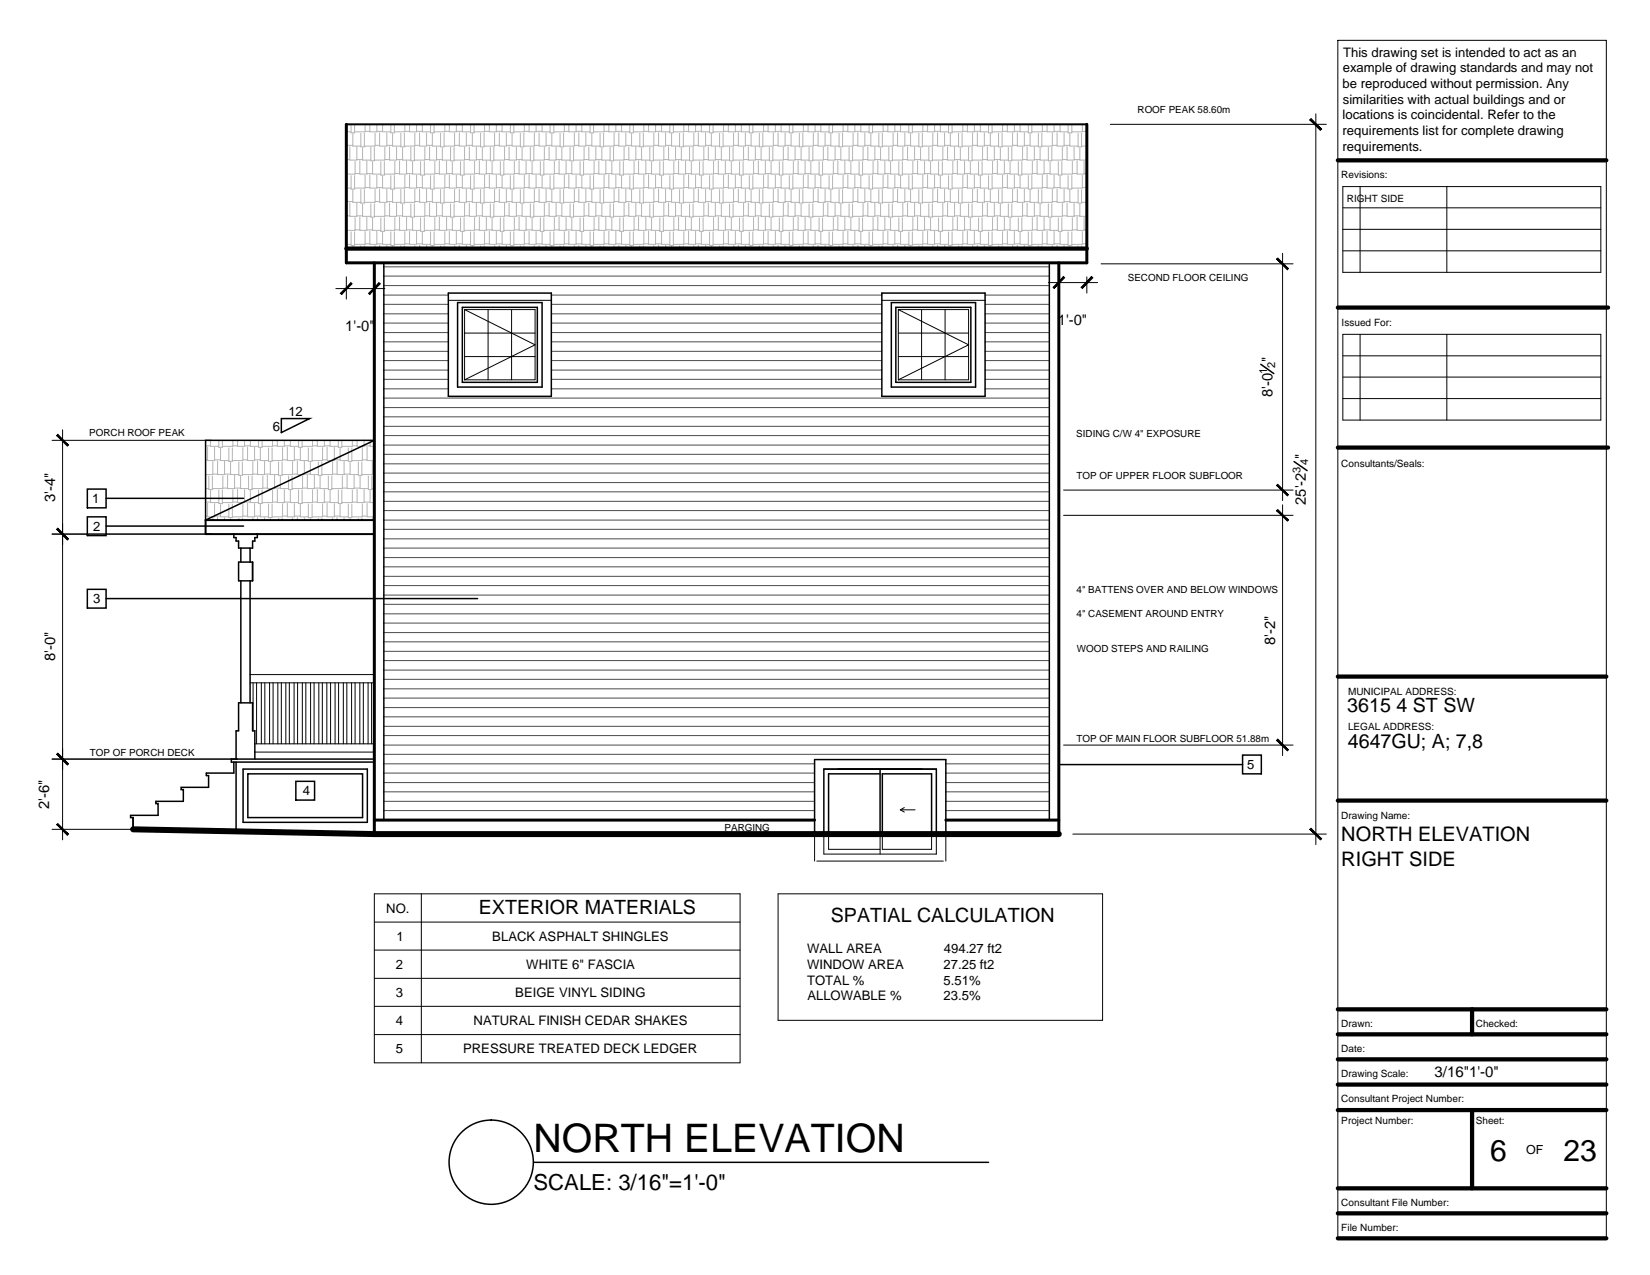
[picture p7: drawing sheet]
<svg xmlns="http://www.w3.org/2000/svg" width="279mm" height="216mm" viewBox="0 0 279 216" stroke-linecap="round" stroke-linejoin="round" font-family="sans-serif">
<!-- layer: Stairs -->
<path d="M39.6 90.4v.6h.4v.6h.4v1.2h2.4v-1.2h.4v-.6h.4v-.6M40.4 95.2h2.4v3.2h-2.4zM40.8 92.8v2.4M40.8 98.4v20.6M42.3 92.8v2.4M42.3 98.4v20.6M39.6 129v1.9h-4.7v.4h.4v2h-4.6v.4h.3v2h-4.6v.4h.4v2h-4.7v.3h.4v2v-2M40 128.5v-4.7h.4v-4.8h2.4v4.8h.4v4.7M40 129v11.8M41.2 130.2h21v9h-21zM42 131h19.4v7.4h-19.4zM63.4 128.5h-24.2v.5h24.2" fill="none" stroke="#000" stroke-width=".25"/>
<!-- layer: A1-HATCH -->
<g fill="none" stroke="#b3b3b3" stroke-width=".17">
<path d="M58.6 22.3h.9M58.6 31.8h.9M58.6 27h.6M58.6 36.5h.6M58.7 22.5l-.1 2.2M58.7 32l-.1 2.3M58.7 24.6h1M58.7 34.1h1M59.2 24.8v2.3h1.2v-2.2M59.2 34.3v2.3h1.2v-2.2M59.5 21.1v1.4h.5v-1.4M59.5 29.7v2.3h.5v-2.3"/>
<path d="M59.5 39.3v2.2h.5v-2.2M59.7 22.6v2.1h1.4M59.7 32.1v2.2h1.4M60.1 27.3v2.2h-1.5M60.1 36.8v2.2h-1.5M60.1 29.4h.8M60.1 38.9h.8M60.4 27h1M60.4 36.5h1M60.9 27.2v2.3h1.2v-2.3M60.9 36.7v2.3h1.2v-2.2M61.1 22.6v2.3h.6v-2.3"/>
<path d="M61.1 32.1v2.3h.6v-2.3M61.4 25v2.1h1.4M61.4 34.6v2h1.4M61.8 21.1v1.2h-1.8M61.8 29.7v2.1h-1.8M61.8 39.2v2.2h-1.8M61.8 22.2h.8M61.8 31.8h.8M62.1 29.4h1M62.1 38.9h1M62.6 21.1v1.2h1.2v-1.2M62.6 29.6v2.2h1.2v-2.2"/>
<path d="M62.6 39.1v2.3h1.2v-2.2M62.8 24.9v2.3h.6v-2.3M62.8 34.5v2.3h.6v-2.3M63.1 27.4v2.1h1.4M63.1 36.9v2.1h1.4M63.5 22.5v2.2h-1.8M63.5 32.1v2.2h-1.8M63.5 24.6h.8M63.5 34.1h.8M63.8 22.2h1M63.8 31.8h1M64.3 22.5v2.2h1.2v-2.2"/>
<path d="M64.3 32v2.3h1.2v-2.3M64.5 27.4v2.2h.6v-2.2M64.5 36.9v2.3h.6v-2.3M64.8 21.1v1.2h1.4M64.8 29.8v2h1.4M64.8 39.3v2.1h1.4M65.2 24.9v2.2h-1.8M65.2 34.4v2.2h-1.8M65.2 27h.8M65.2 36.5h.8M65.5 24.6h1M65.5 34.1h1"/>
<path d="M66 24.8v2.3h1.2v-2.2M66 34.3v2.3h1.2v-2.2M66.2 21.1v1.4h.6v-1.4M66.2 29.7v2.3h.6v-2.3M66.2 39.3v2.2h.6v-2.2M66.5 22.6v2.1h1.4M66.5 32.1v2.2h1.4M66.9 27.3v2.2h-1.8M66.9 36.8v2.2h-1.8M66.9 29.4h.8M66.9 38.9h.8M67.2 27h1"/>
<path d="M67.2 36.5h1M67.7 27.2v2.3h1.1v-2.3M67.7 36.7v2.3h1.1v-2.2M67.9 22.6v2.3h.6v-2.3M67.9 32.1v2.3h.6v-2.3M68.2 25v2.1h1.4M68.2 34.6v2h1.4M68.6 21.1v1.2h-1.8M68.6 29.7v2.1h-1.8M68.6 39.2v2.2h-1.8M68.6 22.2h.8M68.6 31.8h.8"/>
<path d="M68.8 29.4h1.1M68.8 38.9h1.1M69.4 21.1v1.2h1.1v-1.2M69.4 29.6v2.2h1.1v-2.2M69.4 39.1v2.3h1.1v-2.2M69.6 24.9v2.3h.6v-2.3M69.6 34.5v2.3h.6v-2.3M69.9 27.4v2.1h1.3M69.9 36.9v2.1h1.3M70.2 22.5v2.2h-1.7M70.2 32.1v2.2h-1.7M70.2 24.6h.8"/>
<path d="M70.2 34.1h.8M70.5 22.2h1M70.5 31.8h1M71 22.5v2.2h1.2v-2.2M71 32v2.3h1.2v-2.3M71.2 27.4v2.2h.7v-2.2M71.2 36.9v2.3h.7v-2.3M71.5 21.1v1.2h1.4M71.5 29.8v2h1.4M71.5 39.3v2.1h1.4M71.9 24.9v2.2h-1.7M71.9 34.4v2.2h-1.7"/>
<path d="M71.9 27h.8M71.9 36.5h.8M72.2 24.6h1M72.2 34.1h1M72.7 24.8v2.3h1.2v-2.2M72.7 34.3v2.3h1.2v-2.2M72.9 21.1v1.4h.6v-1.4M72.9 29.7v2.3h.6v-2.3M72.9 39.3v2.2h.6v-2.2M73.2 22.6v2.1h1.4M73.2 32.1v2.2h1.4M73.6 27.3v2.2h-1.7"/>
<path d="M73.6 36.8v2.2h-1.7M73.6 29.4h.8M73.6 38.9h.8M73.9 27h1M73.9 36.5h1M74.4 27.2v2.3h1.2v-2.3M74.4 36.7v2.3h1.2v-2.2M74.6 22.6v2.3h.6v-2.3M74.6 32.1v2.3h.6v-2.3M74.9 25v2.1h1.4M74.9 34.6v2h1.4M75.3 21.1v1.2h-1.8"/>
<path d="M75.3 29.7v2.1h-1.8M75.3 39.2v2.2h-1.8M75.3 22.2h.8M75.3 31.8h.8M75.6 29.4h1M75.6 38.9h1M76.1 21.1v1.2h1.2v-1.2M76.1 29.6v2.2h1.2v-2.2M76.1 39.1v2.3h1.2v-2.2M76.3 24.9v2.3h.6v-2.3M76.3 34.5v2.3h.6v-2.3M76.6 27.4v2.1h1.4"/>
<path d="M76.6 36.9v2.1h1.4M77 22.5v2.2h-1.8M77 32.1v2.2h-1.8M77 24.6h.8M77 34.1h.8M77.3 22.2h1M77.3 31.8h1M77.8 22.5v2.2h1.2v-2.2M77.8 32v2.3h1.2v-2.3M78 27.4v2.2h.6v-2.2M78 36.9v2.3h.6v-2.3M78.3 21.1v1.2h1.4"/>
<path d="M78.3 29.8v2h1.4M78.3 39.3v2.1h1.4M78.7 24.9v2.2h-1.8M78.7 34.4v2.2h-1.8M78.7 27h.8M78.7 36.5h.8M79 24.6h1M79 34.1h1M79.5 24.8v2.3h1.2v-2.2M79.5 34.3v2.3h1.2v-2.2M79.7 21.1v1.4h.6v-1.4M79.7 29.7v2.3h.6v-2.3"/>
<path d="M79.7 39.3v2.2h.6v-2.2M80 22.6v2.1h1.4M80 32.1v2.2h1.4M80.4 27.3v2.2h-1.8M80.4 36.8v2.2h-1.8M80.4 29.4h.8M80.4 38.9h.8M80.7 27h1M80.7 36.5h1M81.2 27.2v2.3h1.2v-2.3M81.2 36.7v2.3h1.2v-2.2M81.4 22.6v2.3h.6v-2.3"/>
<path d="M81.4 32.1v2.3h.6v-2.3M81.7 25v2.1h1.3M81.7 34.6v2h1.3M82.1 21.1v1.2h-1.8M82.1 29.7v2.1h-1.8M82.1 39.2v2.2h-1.8M82.1 22.2h.8M82.1 31.8h.8M82.4 29.4h.9M82.4 38.9h.9M82.9 21.1v1.2h1.1v-1.2M82.9 29.6v2.2h1.1v-2.2"/>
<path d="M82.9 39.1v2.3h1.1v-2.2M83 24.9v2.3h.6v-2.3M83 34.5v2.3h.6v-2.3M83.3 27.4v2.1h1.4M83.3 36.9v2.1h1.4M83.7 22.5v2.2h-1.7M83.7 32.1v2.2h-1.7M83.7 24.6h.9M83.7 34.1h.9M84 22.2h1M84 31.8h1M84.6 22.5v2.2h1.1v-2.2"/>
<path d="M84.6 32v2.3h1.1v-2.3M84.7 27.4v2.2h.6v-2.2M84.7 36.9v2.3h.6v-2.3M85 21.1v1.2h1.4M85 29.8v2h1.4M85 39.3v2.1h1.4M85.4 24.9v2.2h-1.8M85.4 34.4v2.2h-1.8M85.4 27h.8M85.4 36.5h.8M85.7 24.6h1M85.7 34.1h1"/>
<path d="M86.2 24.8v2.3h1.2v-2.2M86.2 34.3v2.3h1.2v-2.2M86.4 21.1v1.4h.6v-1.4M86.4 29.7v2.3h.6v-2.3M86.4 39.3v2.2h.6v-2.2M86.7 22.6v2.1h1.4M86.7 32.1v2.2h1.4M87.1 27.3v2.2h-1.8M87.1 36.8v2.2h-1.8M87.1 29.4h.8M87.1 38.9h.8M87.4 27h1"/>
<path d="M87.4 36.5h1M87.9 27.2v2.3h1.2v-2.3M87.9 36.7v2.3h1.2v-2.2M88.1 22.6v2.3h.6v-2.3M88.1 32.1v2.3h.6v-2.3M88.4 25v2.1h1.4M88.4 34.6v2h1.4M88.8 21.1v1.2h-1.8M88.8 29.7v2.1h-1.8M88.8 39.2v2.2h-1.8M88.8 22.2h.8M88.8 31.8h.8"/>
<path d="M89.1 29.4h1M89.1 38.9h1M89.6 21.1v1.2h1.2v-1.2M89.6 29.6v2.2h1.2v-2.2M89.6 39.1v2.3h1.2v-2.2M89.8 24.9v2.3h.6v-2.3M89.8 34.5v2.3h.6v-2.3M90.1 27.4v2.1h1.4M90.1 36.9v2.1h1.4M90.5 22.5v2.2h-1.8M90.5 32.1v2.2h-1.8M90.5 24.6h.8"/>
<path d="M90.5 34.1h.8M90.8 22.2h1M90.8 31.8h1M91.3 22.5v2.2h1.2v-2.2M91.3 32v2.3h1.2v-2.3M91.5 27.4v2.2h.6v-2.2M91.5 36.9v2.3h.6v-2.3M91.8 21.1v1.2h1.3M91.8 29.8v2h1.3M91.8 39.3v2.1h1.3M92.2 24.9v2.2h-1.8M92.2 34.4v2.2h-1.8"/>
<path d="M92.2 27h.8M92.2 36.5h.8M92.5 24.6h.9M92.5 34.1h.9M93 24.8v2.3h1.2v-2.2M93 34.3v2.3h1.2v-2.2M93.1 21.1v1.4h.7v-1.4M93.1 29.7v2.3h.7v-2.3M93.1 39.3v2.2h.7v-2.2M93.4 22.6v2.1h1.4M93.4 32.1v2.2h1.4M93.9 27.3v2.2h-1.8"/>
<path d="M93.9 36.8v2.2h-1.8M93.9 29.4h.8M93.9 38.9h.8M94.2 27h.9M94.2 36.5h.9M94.7 27.2v2.3h1.2v-2.3M94.7 36.7v2.3h1.2v-2.2M94.8 22.6v2.3h.6v-2.3M94.8 32.1v2.3h.6v-2.3M95.1 25v2.1h1.4M95.1 34.6v2h1.4M95.6 21.1v1.2h-1.8"/>
<path d="M95.6 29.7v2.1h-1.8M95.6 39.2v2.2h-1.8M95.6 22.2h.7M95.6 31.8h.7M95.9 29.4h.9M95.9 38.9h.9M96.3 21.1v1.2h1.3v-1.2M96.3 29.6v2.2h1.3v-2.2M96.3 39.1v2.3h1.3v-2.2M96.5 24.9v2.3h.6v-2.3M96.5 34.5v2.3h.6v-2.3M96.8 27.4v2.1h1.4"/>
<path d="M96.8 36.9v2.1h1.4M97.3 22.5v2.2h-1.9M97.3 32.1v2.2h-1.9M97.3 24.6h.7M97.3 34.1h.7M97.6 22.2h.9M97.6 31.8h.9M98 22.5v2.2h1.2v-2.2M98 32v2.3h1.2v-2.3M98.2 27.4v2.2h.6v-2.2M98.2 36.9v2.3h.6v-2.3M98.5 21.1v1.2h1.4"/>
<path d="M98.5 29.8v2h1.4M98.5 39.3v2.1h1.4M98.9 24.9v2.2h-1.8M98.9 34.4v2.2h-1.8M98.9 27h.8M98.9 36.5h.8M99.2 24.6h1M99.2 34.1h1M99.7 24.8v2.3h1.2v-2.2M99.7 34.3v2.3h1.2v-2.2M99.9 21.1v1.4h.6v-1.4M99.9 29.7v2.3h.6v-2.3"/>
<path d="M99.9 39.3v2.2h.6v-2.2M100.2 22.6v2.1h1.4M100.2 32.1v2.2h1.4M100.6 27.3v2.2h-1.8M100.6 36.8v2.2h-1.8M100.6 29.4h.8M100.6 38.9h.8M100.9 27h1M100.9 36.5h1M101.4 27.2v2.3h1.2v-2.3M101.4 36.7v2.3h1.2v-2.2M101.6 22.6v2.3h.6v-2.3"/>
<path d="M101.6 32.1v2.3h.6v-2.3M101.9 25v2.1h1.4M101.9 34.6v2h1.4M102.3 21.1v1.2h-1.8M102.3 29.7v2.1h-1.8M102.3 39.2v2.2h-1.8M102.3 22.2h.8M102.3 31.8h.8M102.6 29.4h1M102.6 38.9h1M103.1 21.1v1.2h1.2v-1.2M103.1 29.6v2.2h1.2v-2.2"/>
<path d="M103.1 39.1v2.3h1.2v-2.2M103.3 24.9v2.3h.6v-2.3M103.3 34.5v2.3h.6v-2.3M103.6 27.4v2.1h1.4M103.6 36.9v2.1h1.4M104 22.5v2.2h-1.8M104 32.1v2.2h-1.8M104 24.6h.8M104 34.1h.8M104.3 22.2h1M104.3 31.8h1M104.8 22.5v2.2h1.2v-2.2"/>
<path d="M104.8 32v2.3h1.2v-2.3M105 27.4v2.2h.6v-2.2M105 36.9v2.3h.6v-2.3M105.3 21.1v1.2h1.4M105.3 29.8v2h1.4M105.3 39.3v2.1h1.4M105.7 24.9v2.2h-1.8M105.7 34.4v2.2h-1.8M105.7 27h.8M105.7 36.5h.8M106 24.6h.9M106 34.1h.9"/>
<path d="M106.5 24.8v2.3h1.2v-2.2M106.5 34.3v2.3h1.2v-2.2M106.7 21.1v1.4h.5v-1.4M106.7 29.7v2.3h.5v-2.3M106.7 39.3v2.2h.5v-2.2M106.9 22.6v2.1h1.4M106.9 32.1v2.2h1.4M107.4 27.3v2.2h-1.8M107.4 36.8v2.2h-1.8M107.4 29.4h.7M107.4 38.9h.7M107.7 27h.9"/>
<path d="M107.7 36.5h.9M108.1 27.2v2.3h1.3v-2.3M108.1 36.7v2.3h1.3v-2.2M108.3 22.6v2.3h.6v-2.3M108.3 32.1v2.3h.6v-2.3M108.6 25v2.1h1.4M108.6 34.6v2h1.4M109 21.1v1.2h-1.8M109 29.7v2.1h-1.8M109 39.2v2.2h-1.8M109 22.2h.8M109 31.8h.8"/>
<path d="M109.4 29.4h.9M109.4 38.9h.9M109.8 21.1v1.2h1.2v-1.2M109.8 29.6v2.2h1.2v-2.2M109.8 39.1v2.3h1.2v-2.2M110 24.9v2.3h.6v-2.3M110 34.5v2.3h.6v-2.3M110.3 27.4v2.1h1.4M110.3 36.9v2.1h1.4M110.7 22.5v2.2h-1.8M110.7 32.1v2.2h-1.8M110.7 24.6h.8"/>
<path d="M110.7 34.1h.8M111 22.2h1M111 31.8h1M111.5 22.5v2.2h1.2v-2.2M111.5 32v2.3h1.2v-2.3M111.7 27.4v2.2h.6v-2.2M111.7 36.9v2.3h.6v-2.3M112 21.1v1.2h1.4M112 29.8v2h1.4M112 39.3v2.1h1.4M112.4 24.9v2.2h-1.8M112.4 34.4v2.2h-1.8"/>
<path d="M112.4 27h.8M112.4 36.5h.8M112.7 24.6h1M112.7 34.1h1M113.2 24.8v2.3h1.2v-2.2M113.2 34.3v2.3h1.2v-2.2M113.4 21.1v1.4h.6v-1.4M113.4 29.7v2.3h.6v-2.3M113.4 39.3v2.2h.6v-2.2M113.7 22.6v2.1h1.4M113.7 32.1v2.2h1.4M114.1 27.3v2.2h-1.8"/>
<path d="M114.1 36.8v2.2h-1.8M114.1 29.4h.8M114.1 38.9h.8M114.4 27h1M114.4 36.5h1M114.9 27.2v2.3h1.2v-2.3M114.9 36.7v2.3h1.2v-2.2M115.1 22.6v2.3h.6v-2.3M115.1 32.1v2.3h.6v-2.3M115.4 25v2.1h1.4M115.4 34.6v2h1.4M115.8 21.1v1.2h-1.8"/>
<path d="M115.8 29.7v2.1h-1.8M115.8 39.2v2.2h-1.8M115.8 22.2h.8M115.8 31.8h.8M116.1 29.4h1M116.1 38.9h1M116.6 21.1v1.2h1.2v-1.2M116.6 29.6v2.2h1.2v-2.2M116.6 39.1v2.3h1.2v-2.2M116.8 24.9v2.3h.6v-2.3M116.8 34.5v2.3h.6v-2.3M117.1 27.4v2.1h1.4"/>
<path d="M117.1 36.9v2.1h1.4M117.5 22.5v2.2h-1.8M117.5 32.1v2.2h-1.8M117.5 24.6h.8M117.5 34.1h.8M117.8 22.2h1M117.8 31.8h1M118.3 22.5v2.2h1.2v-2.2M118.3 32v2.3h1.2v-2.3M118.5 27.4v2.2h.6v-2.2M118.5 36.9v2.3h.6v-2.3M118.8 21.1v1.2h1.4"/>
<path d="M118.8 29.8v2h1.4M118.8 39.3v2.1h1.4M119.2 24.9v2.2h-1.8M119.2 34.4v2.2h-1.8M119.2 27h.7M119.2 36.5h.7M119.5 24.6h1M119.5 34.1h1M119.9 24.8v2.3h1.2v-2.2M119.9 34.3v2.3h1.2v-2.2M120.2 21.1v1.4h.5v-1.4M120.2 29.7v2.3h.5v-2.3"/>
<path d="M120.2 39.3v2.2h.5v-2.2M120.5 22.6v2.1h1.3M120.5 32.1v2.2h1.3M120.8 27.3v2.2h-1.7M120.8 36.8v2.2h-1.7M120.8 29.4h.8M120.8 38.9h.8M121.1 27h1M121.1 36.5h1M121.6 27.2v2.3h1.2v-2.3M121.6 36.7v2.3h1.2v-2.2M121.8 22.6v2.3h.6v-2.3"/>
<path d="M121.8 32.1v2.3h.6v-2.3M122.1 25v2.1h1.4M122.1 34.6v2h1.4M122.5 21.1v1.2h-1.8M122.5 29.7v2.1h-1.8M122.5 39.2v2.2h-1.8M122.5 22.2h.8M122.5 31.8h.8M122.8 29.4h1M122.8 38.9h1M123.3 21.1v1.2h1.2v-1.2M123.3 29.6v2.2h1.2v-2.2"/>
<path d="M123.3 39.1v2.3h1.2v-2.2M123.5 24.9v2.3h.6v-2.3M123.5 34.5v2.3h.6v-2.3M123.8 27.4v2.1h1.4M123.8 36.9v2.1h1.4M124.2 22.5v2.2h-1.8M124.2 32.1v2.2h-1.8M124.2 24.6h.8M124.2 34.1h.8M124.5 22.2h1M124.5 31.8h1M125 22.5v2.2h1.2v-2.2"/>
<path d="M125 32v2.3h1.2v-2.3M125.2 27.4v2.2h.6v-2.2M125.2 36.9v2.3h.6v-2.3M125.5 21.1v1.2h1.4M125.5 29.8v2h1.4M125.5 39.3v2.1h1.4M125.9 24.9v2.2h-1.8M125.9 34.4v2.2h-1.8M125.9 27h.8M125.9 36.5h.8M126.2 24.6h1M126.2 34.1h1"/>
<path d="M126.7 24.8v2.3h1.2v-2.2M126.7 34.3v2.3h1.2v-2.2M126.9 21.1v1.4h.6v-1.4M126.9 29.7v2.3h.6v-2.3M126.9 39.3v2.2h.6v-2.2M127.2 22.6v2.1h1.4M127.2 32.1v2.2h1.4M127.6 27.3v2.2h-1.8M127.6 36.8v2.2h-1.8M127.6 29.4h.8M127.6 38.9h.8M127.9 27h1"/>
<path d="M127.9 36.5h1M128.4 27.2v2.3h1.2v-2.3M128.4 36.7v2.3h1.2v-2.2M128.6 22.6v2.3h.6v-2.3M128.6 32.1v2.3h.6v-2.3M128.9 25v2.1h1.4M128.9 34.6v2h1.4M129.3 21.1v1.2h-1.8M129.3 29.7v2.1h-1.8M129.3 39.2v2.2h-1.8M129.3 22.2h.8M129.3 31.8h.8"/>
<path d="M129.6 29.4h1M129.6 38.9h1M130.1 21.1v1.2h1.2v-1.2M130.1 29.6v2.2h1.2v-2.2M130.1 39.1v2.3h1.2v-2.2M130.3 24.9v2.3h.6v-2.3M130.3 34.5v2.3h.6v-2.3M130.6 27.4v2.1h1.4M130.6 36.9v2.1h1.4M131 22.5v2.2h-1.8M131 32.1v2.2h-1.8M131 24.6h.8"/>
<path d="M131 34.1h.8M131.3 22.2h1M131.3 31.8h1M131.8 22.5v2.2h1.1v-2.2M131.8 32v2.3h1.1v-2.3M132 27.4v2.2h.6v-2.2M132 36.9v2.3h.6v-2.3M132.3 21.1v1.2h1.4M132.3 29.8v2h1.4M132.3 39.3v2.1h1.4M132.6 24.9v2.2h-1.7M132.6 34.4v2.2h-1.7"/>
<path d="M132.6 27h.8M132.6 36.5h.8M132.9 24.6h1.1M132.9 34.1h1.1M133.4 24.8v2.3h1.2v-2.2M133.4 34.3v2.3h1.2v-2.2M133.7 21.1v1.4h.6v-1.4M133.7 29.7v2.3h.6v-2.3M133.7 39.3v2.2h.6v-2.2M134 22.6v2.1h1.4M134 32.1v2.2h1.4M134.3 27.3v2.2h-1.7"/>
<path d="M134.3 36.8v2.2h-1.7M134.3 29.4h.8M134.3 38.9h.8M134.6 27h1.1M134.6 36.5h1.1M135.1 27.2v2.3h1.2v-2.3M135.1 36.7v2.3h1.2v-2.2M135.4 22.6v2.3h.5v-2.3M135.4 32.1v2.3h.5v-2.3M135.7 25v2.1h1.3M135.7 34.6v2h1.3M136 21.1v1.2h-1.7"/>
<path d="M136 29.7v2.1h-1.7M136 39.2v2.2h-1.7M136 22.2h.8M136 31.8h.8M136.3 29.4h1M136.3 38.9h1M136.8 21.1v1.2h1.2v-1.2M136.8 29.6v2.2h1.2v-2.2M136.8 39.1v2.3h1.2v-2.2M137 24.9v2.3h.6v-2.3M137 34.5v2.3h.6v-2.3M137.3 27.4v2.1h1.4"/>
<path d="M137.3 36.9v2.1h1.4M137.7 22.5v2.2h-1.8M137.7 32.1v2.2h-1.8M137.7 24.6h.8M137.7 34.1h.8M138 22.2h1M138 31.8h1M138.5 22.5v2.2h1.2v-2.2M138.5 32v2.3h1.2v-2.3M138.7 27.4v2.2h.6v-2.2M138.7 36.9v2.3h.6v-2.3M139 21.1v1.2h1.4"/>
<path d="M139 29.8v2h1.4M139 39.3v2.1h1.4M139.4 24.9v2.2h-1.8M139.4 34.4v2.2h-1.8M139.4 27h.8M139.4 36.5h.8M139.7 24.6h1M139.7 34.1h1M140.2 24.8v2.3h1.2v-2.2M140.2 34.3v2.3h1.2v-2.2M140.4 21.1v1.4h.6v-1.4M140.4 29.7v2.3h.6v-2.3"/>
<path d="M140.4 39.3v2.2h.6v-2.2M140.7 22.6v2.1h1.4M140.7 32.1v2.2h1.4M141.1 27.3v2.2h-1.8M141.1 36.8v2.2h-1.8M141.1 29.4h.8M141.1 38.9h.8M141.4 27h1M141.4 36.5h1M141.9 27.2v2.3h1.2v-2.3M141.9 36.7v2.3h1.2v-2.2M142.1 22.6v2.3h.6v-2.3"/>
<path d="M142.1 32.1v2.3h.6v-2.3M142.4 25v2.1h1.4M142.4 34.6v2h1.4M142.8 21.1v1.2h-1.8M142.8 29.7v2.1h-1.8M142.8 39.2v2.2h-1.8M142.8 22.2h.8M142.8 31.8h.8M143.1 29.4h1M143.1 38.9h1M143.6 21.1v1.2h1.2v-1.2M143.6 29.6v2.2h1.2v-2.2"/>
<path d="M143.6 39.1v2.3h1.2v-2.2M143.8 24.9v2.3h.6v-2.3M143.8 34.5v2.3h.6v-2.3M144.1 27.4v2.1h1.4M144.1 36.9v2.1h1.4M144.5 22.5v2.2h-1.8M144.5 32.1v2.2h-1.8M144.5 24.6h.8M144.5 34.1h.8M144.8 22.2h1M144.8 31.8h1M145.3 22.5v2.2h1.1v-2.2"/>
<path d="M145.3 32v2.3h1.1v-2.3M145.5 27.4v2.2h.6v-2.2M145.5 36.9v2.3h.6v-2.3M145.8 21.1v1.2h1.4M145.8 29.8v2h1.4M145.8 39.3v2.1h1.4M146.1 24.9v2.2h-1.7M146.1 34.4v2.2h-1.7M146.1 27h.9M146.1 36.5h.9M146.4 24.6h1.1M146.4 34.1h1.1"/>
<path d="M147 24.8v2.3h1.1v-2.2M147 34.3v2.3h1.1v-2.2M147.2 21.1v1.4h.6v-1.4M147.2 29.7v2.3h.6v-2.3M147.2 39.3v2.2h.6v-2.2M147.5 22.6v2.1h1.3M147.5 32.1v2.2h1.3M147.8 27.3v2.2h-1.7M147.8 36.8v2.2h-1.7M147.8 29.4h.8M147.8 38.9h.8M148.1 27h1"/>
<path d="M148.1 36.5h1M148.6 27.2v2.3h1.2v-2.3M148.6 36.7v2.3h1.2v-2.2M148.8 22.6v2.3h.6v-2.3M148.8 32.1v2.3h.6v-2.3M149.1 25v2.1h1.4M149.1 34.6v2h1.4M149.5 21.1v1.2h-1.7M149.5 29.7v2.1h-1.7M149.5 39.2v2.2h-1.7M149.5 22.2h.8M149.5 31.8h.8"/>
<path d="M149.8 29.4h1M149.8 38.9h1M150.3 21.1v1.2h1.2v-1.2M150.3 29.6v2.2h1.2v-2.2M150.3 39.1v2.3h1.2v-2.2M150.5 24.9v2.3h.6v-2.3M150.5 34.5v2.3h.6v-2.3M150.8 27.4v2.1h1.4M150.8 36.9v2.1h1.4M151.2 22.5v2.2h-1.8M151.2 32.1v2.2h-1.8M151.2 24.6h.8"/>
<path d="M151.2 34.1h.8M151.5 22.2h1M151.5 31.8h1M152 22.5v2.2h1.2v-2.2M152 32v2.3h1.2v-2.3M152.2 27.4v2.2h.6v-2.2M152.2 36.9v2.3h.6v-2.3M152.5 21.1v1.2h1.4M152.5 29.8v2h1.4M152.5 39.3v2.1h1.4M152.9 24.9v2.2h-1.8M152.9 34.4v2.2h-1.8"/>
<path d="M152.9 27h.8M152.9 36.5h.8M153.2 24.6h1M153.2 34.1h1M153.7 24.8v2.3h1.2v-2.2M153.7 34.3v2.3h1.2v-2.2M153.9 21.1v1.4h.6v-1.4M153.9 29.7v2.3h.6v-2.3M153.9 39.3v2.2h.6v-2.2M154.2 22.6v2.1h1.4M154.2 32.1v2.2h1.4M154.6 27.3v2.2h-1.8"/>
<path d="M154.6 36.8v2.2h-1.8M154.6 29.4h.8M154.6 38.9h.8M154.9 27h1M154.9 36.5h1M155.4 27.2v2.3h1.2v-2.3M155.4 36.7v2.3h1.2v-2.2M155.6 22.6v2.3h.6v-2.3M155.6 32.1v2.3h.6v-2.3M155.9 25v2.1h1.4M155.9 34.6v2h1.4M156.3 21.1v1.2h-1.8"/>
<path d="M156.3 29.7v2.1h-1.8M156.3 39.2v2.2h-1.8M156.3 22.2h.8M156.3 31.8h.8M156.6 29.4h1M156.6 38.9h1M157.1 21.1v1.2h1.2v-1.2M157.1 29.6v2.2h1.2v-2.2M157.1 39.1v2.3h1.2v-2.2M157.3 24.9v2.3h.6v-2.3M157.3 34.5v2.3h.6v-2.3M157.6 27.4v2.1h1.3"/>
<path d="M157.6 36.9v2.1h1.3M158 22.5v2.2h-1.8M158 32.1v2.2h-1.8M158 24.6h.8M158 34.1h.8M158.3 22.2h.9M158.3 31.8h.9M158.8 22.5v2.2h1.1v-2.2M158.8 32v2.3h1.1v-2.3M158.9 27.4v2.2h.7v-2.2M158.9 36.9v2.3h.7v-2.3M159.2 21.1v1.2h1.4"/>
<path d="M159.2 29.8v2h1.4M159.2 39.3v2.1h1.4M159.7 24.9v2.2h-1.8M159.7 34.4v2.2h-1.8M159.7 27h.8M159.7 36.5h.8M159.9 24.6h1M159.9 34.1h1M160.5 24.8v2.3h1.1v-2.2M160.5 34.3v2.3h1.1v-2.2M160.6 21.1v1.4h.6v-1.4M160.6 29.7v2.3h.6v-2.3"/>
<path d="M160.6 39.3v2.2h.6v-2.2M160.9 22.6v2.1h1.4M160.9 32.1v2.2h1.4M161.3 27.3v2.2h-1.7M161.3 36.8v2.2h-1.7M161.3 29.4h.8M161.3 38.9h.8M161.6 27h1M161.6 36.5h1M162.1 27.2v2.3h1.2v-2.3M162.1 36.7v2.3h1.2v-2.2M162.3 22.6v2.3h.6v-2.3"/>
<path d="M162.3 32.1v2.3h.6v-2.3M162.6 25v2.1h1.4M162.6 34.6v2h1.4M163 21.1v1.2h-1.8M163 29.7v2.1h-1.8M163 39.2v2.2h-1.8M163 22.2h.8M163 31.8h.8M163.3 29.4h1M163.3 38.9h1M163.8 21.1v1.2h1.2v-1.2M163.8 29.6v2.2h1.2v-2.2"/>
<path d="M163.8 39.1v2.3h1.2v-2.2M164 24.9v2.3h.6v-2.3M164 34.5v2.3h.6v-2.3M164.3 27.4v2.1h1.4M164.3 36.9v2.1h1.4M164.7 22.5v2.2h-1.8M164.7 32.1v2.2h-1.8M164.7 24.6h.8M164.7 34.1h.8M165 22.2h1M165 31.8h1M165.5 22.5v2.2h1.2v-2.2"/>
<path d="M165.5 32v2.3h1.2v-2.3M165.7 27.4v2.2h.6v-2.2M165.7 36.9v2.3h.6v-2.3M166 21.1v1.2h1.4M166 29.8v2h1.4M166 39.3v2.1h1.4M166.4 24.9v2.2h-1.8M166.4 34.4v2.2h-1.8M166.4 27h.8M166.4 36.5h.8M166.7 24.6h1M166.7 34.1h1"/>
<path d="M167.2 24.8v2.3h1.2v-2.2M167.2 34.3v2.3h1.2v-2.2M167.4 21.1v1.4h.6v-1.4M167.4 29.7v2.3h.6v-2.3M167.4 39.3v2.2h.6v-2.2M167.7 22.6v2.1h1.4M167.7 32.1v2.2h1.4M168.1 27.3v2.2h-1.8M168.1 36.8v2.2h-1.8M168.1 29.4h.8M168.1 38.9h.8M168.4 27h1"/>
<path d="M168.4 36.5h1M168.9 27.2v2.3h1.2v-2.3M168.9 36.7v2.3h1.2v-2.2M169.1 22.6v2.3h.6v-2.3M169.1 32.1v2.3h.6v-2.3M169.4 25v2.1h1.3M169.4 34.6v2h1.3M169.8 21.1v1.2h-1.8M169.8 29.7v2.1h-1.8M169.8 39.2v2.2h-1.8M169.8 22.2h.8M169.8 31.8h.8"/>
<path d="M170.1 29.4h.9M170.1 38.9h.9M170.6 21.1v1.2h1.2v-1.2M170.6 29.6v2.2h1.2v-2.2M170.6 39.1v2.3h1.2v-2.2M170.7 24.9v2.3h.6v-2.3M170.7 34.5v2.3h.6v-2.3M171 27.4v2.1h1.4M171 36.9v2.1h1.4M171.5 22.5v2.2h-1.8M171.5 32.1v2.2h-1.8M171.5 24.6h.8"/>
<path d="M171.5 34.1h.8M171.8 22.2h.9M171.8 31.8h.9M172.3 22.5v2.2h1.2v-2.2M172.3 32v2.3h1.2v-2.3M172.4 27.4v2.2h.6v-2.2M172.4 36.9v2.3h.6v-2.3M172.7 21.1v1.2h1.4M172.7 29.8v2h1.4M172.7 39.3v2.1h1.4M173.2 24.9v2.2h-1.9M173.2 34.4v2.2h-1.9"/>
<path d="M173.2 27h.7M173.2 36.5h.7M173.5 24.6h.9M173.5 34.1h.9M173.9 24.8v2.3h1.2v-2.2M173.9 34.3v2.3h1.2v-2.2M174.1 21.1v1.4h.6v-1.4M174.1 29.7v2.3h.6v-2.3M174.1 39.3v2.2h.6v-2.2M174.4 22.6v2.1h1.4M174.4 32.1v2.2h1.4M174.8 27.3v2.2h-1.8"/>
<path d="M174.8 36.8v2.2h-1.8M174.8 29.4h.8M174.8 38.9h.8M175.1 27h1M175.1 36.5h1M175.6 27.2v2.3h1.2v-2.3M175.6 36.7v2.3h1.2v-2.2M175.8 22.6v2.3h.6v-2.3M175.8 32.1v2.3h.6v-2.3M176.1 25v2.1h1.4M176.1 34.6v2h1.4M176.5 21.1v1.2h-1.8"/>
<path d="M176.5 29.7v2.1h-1.8M176.5 39.2v2.2h-1.8M176.5 22.2h.8M176.5 31.8h.8M176.8 29.4h1M176.8 38.9h1M177.3 21.1v1.2h1.2v-1.2M177.3 29.6v2.2h1.2v-2.2M177.3 39.1v2.3h1.2v-2.2M177.5 24.9v2.3h.6v-2.3M177.5 34.5v2.3h.6v-2.3M177.8 27.4v2.1h1.4"/>
<path d="M177.8 36.9v2.1h1.4M178.2 22.5v2.2h-1.8M178.2 32.1v2.2h-1.8M178.2 24.6h.8M178.2 34.1h.8M178.5 22.2h1M178.5 31.8h1M179 22.5v2.2h1.2v-2.2M179 32v2.3h1.2v-2.3M179.2 27.4v2.2h.6v-2.2M179.2 36.9v2.3h.6v-2.3M179.5 21.1v1.2h1.4"/>
<path d="M179.5 29.8v2h1.4M179.5 39.3v2.1h1.4M179.9 24.9v2.2h-1.8M179.9 34.4v2.2h-1.8M179.9 27h.8M179.9 36.5h.8M180.2 24.6h1M180.2 34.1h1M180.7 24.8v2.3h1.2v-2.2M180.7 34.3v2.3h1.2v-2.2M180.9 21.1v1.4h.6v-1.4M180.9 29.7v2.3h.6v-2.3"/>
<path d="M180.9 39.3v2.2h.6v-2.2M181.2 22.6v2.1h1.4M181.2 32.1v2.2h1.4M181.6 27.3v2.2h-1.8M181.6 36.8v2.2h-1.8M181.6 29.4h.8M181.6 38.9h.8M181.9 27h1M181.9 36.5h1M182.4 27.2v2.3h1.2v-2.3M182.4 36.7v2.3h1.2v-2.2M182.6 22.6v2.3h.5v-2.3"/>
<path d="M182.6 32.1v2.3h.5v-2.3M182.9 25v2.1h1.1M182.9 34.6v2h1.1M183.1 24.7h.9M183.1 34.3h.9M183.3 21.1v1.2h-1.8M183.3 29.7v2.1h-1.8M183.3 39.2v2.2h-1.8M183.3 22.2h.7M183.3 31.8h.7M183.6 29.4h.4M183.6 38.9h.4"/>
<path d="M184 22.3h.1M184 31.8h.1M184 21.1v1.2M184 29.6v2.2M184 39.1v2.3M58.6 41.4h.9M58.7 41.5v.6M59.7 41.7v.4M61.1 41.6v.5M61.7 41.6v.5M61.8 41.3h.8M63.5 41.6v.5"/>
<path d="M63.8 41.3h1M64.3 41.5v.6M65.5 41.5v.6M66.5 41.7v.4M67.9 41.6v.5M68.5 41.6v.5M68.6 41.3h.8M70.2 41.6v.5M70.5 41.3h1M71 41.5v.6M72.2 41.5v.6M73.2 41.7v.4"/>
<path d="M74.6 41.6v.5M75.2 41.6v.5M75.3 41.3h.8M77 41.6v.5M77.3 41.3h1M77.8 41.5v.6M79 41.5v.6M80 41.7v.4M81.4 41.6v.5M82 41.6v.5M82.1 41.3h.8M83.7 41.6v.5"/>
<path d="M84 41.3h1M84.6 41.5v.6M85.7 41.5v.6M86.7 41.7v.4M88.1 41.6v.5M88.7 41.6v.5M88.8 41.3h.8M90.5 41.6v.5M90.8 41.3h1M91.3 41.5v.6M92.5 41.5v.6M93.4 41.7v.4"/>
<path d="M94.8 41.6v.5M95.4 41.6v.5M95.6 41.3h.7M97.3 41.6v.5M97.6 41.3h.9M98 41.5v.6M99.2 41.5v.6M100.2 41.7v.4M101.6 41.6v.5M102.2 41.6v.5M102.3 41.3h.8M104 41.6v.5"/>
<path d="M104.3 41.3h1M104.8 41.5v.6M106 41.5v.6M106.9 41.7v.4M108.3 41.6v.5M108.9 41.6v.5M109 41.3h.8M110.7 41.6v.5M111 41.3h1M111.5 41.5v.6M112.7 41.5v.6M113.7 41.7v.4"/>
<path d="M115.1 41.6v.5M115.7 41.6v.5M115.8 41.3h.8M117.5 41.6v.5M117.8 41.3h1M118.3 41.5v.6M119.5 41.5v.6M120.5 41.7v.4M121.8 41.6v.5M122.4 41.6v.5M122.5 41.3h.8M124.2 41.6v.5"/>
<path d="M124.5 41.3h1M125 41.5v.6M126.2 41.5v.6M127.2 41.7v.4M128.6 41.6v.5M129.2 41.6v.5M129.3 41.3h.8M131 41.6v.5M131.3 41.3h1M131.8 41.5v.6M132.9 41.5v.6M134 41.7v.4"/>
<path d="M135.4 41.6v.5M135.9 41.6v.5M136 41.3h.8M137.7 41.6v.5M138 41.3h1M138.5 41.5v.6M139.7 41.5v.6M140.7 41.7v.4M142.1 41.6v.5M142.7 41.6v.5M142.8 41.3h.8M144.5 41.6v.5"/>
<path d="M144.8 41.3h1M145.3 41.5v.6M146.4 41.5v.6M147.5 41.7v.4M148.8 41.6v.5M149.4 41.6v.5M149.5 41.3h.8M151.2 41.6v.5M151.5 41.3h1M152 41.5v.6M153.2 41.5v.6M154.2 41.7v.4"/>
<path d="M155.6 41.6v.5M156.2 41.6v.5M156.3 41.3h.8M158 41.6v.5M158.3 41.3h.9M158.8 41.5v.6M159.9 41.5v.6M160.9 41.7v.4M162.3 41.6v.5M162.9 41.6v.5M163 41.3h.8M164.7 41.6v.5"/>
<path d="M165 41.3h1M165.5 41.5v.6M166.7 41.5v.6M167.7 41.7v.4M169.1 41.6v.5M169.7 41.6v.5M169.8 41.3h.8M171.5 41.6v.5M171.8 41.3h.9M172.3 41.5v.6M173.5 41.5v.6M174.4 41.7v.4"/>
<path d="M175.8 41.6v.5M176.4 41.6v.5M176.5 41.3h.8M178.2 41.6v.5M178.5 41.3h1M179 41.5v.6M180.2 41.5v.6M181.2 41.7v.4M182.6 41.6v.5M183.1 41.6v.5M183.3 41.3h.7M184 41.4h.1"/>
<path d="M34.8 75.5h.9M34.8 77.9h.4M35.2 75.7v2.3h1.1v-2.3M35.7 74.6v1h1.4M36 78.2v2.2h-1.2M36.3 77.9h1.1M36.8 78.1v2.3h1.2v-2.3M37.1 74.6v1.1h.5v-1.1M37.4 75.9v2.1h1.3M38.7 75.8v2.3h.6v-2.3M39 78.3v2.1h1.4M39.4 74.6v1h-1.8"/>
<path d="M39.4 75.5h.8M40.2 74.6v1h1.2v-1M40.4 78.2v2.3h.6v-2.3M41.1 75.8v2.2h-1.8M41.1 77.9h.8M41.4 75.5h1M41.9 75.7v2.3h1.2v-2.3M42.4 74.6v1h1.4M42.8 78.2v2.2h-1.8M43.1 77.9h1M43.6 78.1v2.3h1.2v-2.3M43.8 74.6v1.1h.6v-1.1"/>
<path d="M44.1 75.9v2.1h1.4M45.5 75.8v2.3h.6v-2.3M45.8 78.3v2.1h1.4M46.2 74.6v1h-1.8M46.2 75.5h.8M47 74.6v1h1.1v-1M47.2 78.2v2.3h.6v-2.3M47.9 75.8v2.2h-1.8M47.9 77.9h.8M48.1 75.5h1.1M48.7 75.7v2.3h1.1v-2.3M49.2 74.6v1h1.4"/>
<path d="M49.5 78.2v2.2h-1.7M49.8 77.9h1.1M50.3 78.1v2.3h1.2v-2.3M50.6 74.6v1.1h.6v-1.1M50.9 75.9v2.1h1.3M52.2 75.8v2.3h.6v-2.3M52.5 78.3v2.1h1.4M52.9 74.6v1h-1.7M52.9 75.5h.8M53.7 74.6v1h1.2v-1M53.9 78.2v2.3h.6v-2.3M54.6 75.8v2.2h-1.8"/>
<path d="M54.6 77.9h.8M54.9 75.5h1M55.4 75.7v2.3h1.2v-2.3M55.9 74.6v1h1.4M56.3 78.2v2.2h-1.8M56.6 77.9h1M57.1 78.1v2.3h1.2v-2.3M57.3 74.6v1.1h.6v-1.1M57.6 75.9v2.1h1.4M59 75.8v2.3h.6v-2.3M59.3 78.3v2.1h1.4M59.7 74.6v1h-1.8"/>
<path d="M59.7 75.5h.8M60.5 74.6v1h1.2v-1M60.7 78.2v2.3h.6v-2.3M61.4 75.8v2.2h-1.8M61.4 77.9h.8M61.7 75.5h1M62.2 75.7v2.3h1.1v-2.3M62.7 74.6v1h.7M63 78.2v2.2h-1.7M63.3 77.9h.1M34.8 82.7h.6M34.8 85h.9"/>
<path d="M34.8 87.4h.4M35.2 85.2v2.3h1.1v-2.2M35.4 80.6v2.3h.6v-2.3M35.7 83v2.1h1.4M36 80.3h.8M36 87.7v.4M36.3 87.4h1.1M36.8 87.6v.5M37.1 83v2.3h.5v-2.3M37.4 85.4v2.1h1.3M37.7 80.6v2.1h-1.7M37.7 82.6h.8"/>
<path d="M38 80.3h1M38 87.6v.5M38.5 80.4v2.3h1.2v-2.2M38.7 85.4v2.2h.6v-2.2M39 87.8v.3M39.4 82.9v2.2h-1.8M39.4 85h.8M39.7 82.6h1M40.2 82.9v2.2h1.2v-2.2M40.4 87.8v.3M40.7 80.7v2h1.4M41 87.8v.3"/>
<path d="M41.1 85.3v2.2h-1.8M41.1 87.4h.8M41.4 85h1M41.9 85.2v2.3h1.2v-2.2M42.1 80.6v2.3h.6v-2.3M42.4 83v2.1h1.4M42.8 80.3h.8M42.8 87.7v.4M43.1 87.4h1M43.6 87.6v.5M43.8 83v2.3h.6v-2.3M44.1 85.4v2.1h1.4"/>
<path d="M44.5 80.6v2.1h-1.8M44.5 82.6h.8M44.8 80.3h1M44.8 87.6v.5M45.3 80.4v2.3h1.2v-2.2M45.5 85.4v2.2h.6v-2.2M45.8 87.8v.3M46.2 82.9v2.2h-1.8M46.2 85h.8M46.5 82.6h1M47 82.9v2.2h1.1v-2.2M47.2 87.8v.3"/>
<path d="M47.5 80.7v2h1.4M47.8 87.8v.3M47.9 85.3v2.2h-1.8M47.9 87.4h.8M48.1 85h1.1M48.7 85.2v2.3h1.1v-2.2M48.9 80.6v2.3h.6v-2.3M49.2 83v2.1h1.4M49.5 80.3h.8M49.5 87.7v.4M49.8 87.4h1.1M50.3 87.6v.5"/>
<path d="M50.6 83v2.3h.6v-2.3M50.9 85.4v2.1h1.3M51.2 80.6v2.1h-1.7M51.2 82.6h.8M51.5 80.3h1M51.5 87.6v.5M52 80.4v2.3h1.2v-2.2M52.2 85.4v2.2h.6v-2.2M52.5 87.8v.3M52.9 82.9v2.2h-1.7M52.9 85h.8M53.2 82.6h1"/>
<path d="M53.7 82.9v2.2h1.2v-2.2M53.9 87.8v.3M54.2 80.7v2h1.4M54.5 87.8v.3M54.6 85.3v2.2h-1.8M54.6 87.4h.8M54.9 85h1M55.4 85.2v2.3h1.2v-2.2M55.6 80.6v2.3h.6v-2.3M55.9 83v2.1h1.4M56.3 80.3h.8M56.3 87.7v.4"/>
<path d="M56.6 87.4h1M57.1 87.6v.5M57.3 83v2.3h.6v-2.3M57.6 85.4v2.1h1.4M58 80.6v2.1h-1.8M58 82.6h.8M58.3 80.3h1M58.3 87.6v.5M58.8 80.4v2.3h1.2v-2.2M59 85.4v2.2h.6v-2.2M59.3 87.8v.3M59.7 82.9v2.2h-1.8"/>
<path d="M59.7 85h.8M60 82.6h1M60.5 82.9v2.2h1.2v-2.2M60.7 87.8v.3M61 80.7v2h1.4M61.3 87.8v.3M61.4 85.3v2.2h-1.8M61.4 87.4h.8M61.7 85h1M62.2 85.2v2.3h1.1v-2.2M62.4 80.6v2.3h.6v-2.3M62.7 83v2.1h.7"/>
<path d="M63 82.7h.4M63 80.3h.4M63 87.7v.4M63.3 87.4h.1"/>
</g>
<!-- layer: Wall Standard -->
<path d="M58.6 21.1v23.4h125.4v-23.4M63.4 44.5v96.7M179.3 44.5v96.7M63.4 138.9h74.5M160.2 138.9h19.1" fill="none" stroke="#000" stroke-width=".51"/>
<!-- layer: Hatch Detail -->
<g fill="none" stroke="#4d4d4d" stroke-width=".17">
<path d="M65 45.2h112.7M65 46.8h112.7M65 48.4h112.7M65 50h10.9M65 51.5h10.9M65 53.1h10.9M65 54.7h10.9M65 56.3h10.9M65 57.9h10.9M65 59.5h10.9M93.4 50h55.9M93.4 51.5h55.9"/>
<path d="M93.4 53.1h55.9M93.4 54.7h55.9M93.4 56.3h55.9M93.4 57.9h55.9M93.4 59.5h55.9M166.8 50h10.9M166.8 51.5h10.9M166.8 53.1h10.9M166.8 54.7h10.9M166.8 56.3h10.9M166.8 57.9h10.9M166.8 59.5h10.9"/>
<path d="M65 61.1h10.9M65 62.7h10.9M65 64.2h10.9M65 65.8h10.9M65 67.4h112.7M65 69h112.7M65 70.6h112.7M65 72.2h112.7M65 73.8h112.7M65 75.4h112.7M65 76.9h112.7M65 78.5h112.7"/>
<path d="M93.4 61.1h55.9M93.4 62.7h55.9M93.4 64.2h55.9M93.4 65.8h55.9M166.8 61.1h10.9M166.8 62.7h10.9M166.8 64.2h10.9M166.8 65.8h10.9M65 80.1h112.7M65 81.7h112.7M65 83.3h112.7M65 84.9h112.7"/>
<path d="M65 86.5h112.7M65 88.1h112.7M65 89.6h112.7M65 91.2h112.7M65 92.8h112.7M65 94.4h112.7M65 96h112.7M65 97.6h112.7M65 99.2h112.7M65 100.8h112.7M65 102.3h112.7M65 103.9h112.7"/>
<path d="M65 105.5h112.7M65 107.1h112.7M65 108.7h112.7M65 110.3h112.7M65 111.9h112.7M65 113.5h112.7M65 115h112.7M65 116.6h112.7M65 118.2h112.7M65 119.8h112.7M65 121.4h112.7M65 123h112.7"/>
<path d="M65 124.6h112.7M65 126.2h112.7M65 127.7h112.7M65 129.3h72.9M65 130.9h72.9M65 132.5h72.9M65 134.1h72.9M65 135.7h72.9M65 137.3h72.9M160.2 129.3h17.5M160.2 130.9h17.5M160.2 132.5h17.5"/>
<path d="M160.2 134.1h17.5M160.2 135.7h17.5M160.2 137.3h17.5"/>
</g>
<!-- layer: Wall Standard -->
<path d="M65 44.5v94.4M177.7 44.5v94.4M34.8 74.6h28.6l-28.6 13.5z" fill="none" stroke="#000" stroke-width=".25"/>
<!-- layer: 0 -->
<path d="M22.5 140.4l40.9 .8h115.9" fill="none" stroke="#000" stroke-width="1"/>
<!-- layer: Stairs -->
<g fill="none" stroke="#000" stroke-width=".17">
<path d="M42.3 114.2h21.1M42.3 115.6h21.1M42.9 115.6v8.2M43.4 115.6v10.4M44.3 115.6v10.4M44.8 115.6v10.4M45.6 115.6v10.4M46.2 115.6v10.4M47 115.6v10.4M47.6 115.6v10.4M48.4 115.6v10.4M49 115.6v10.4"/>
<path d="M49.8 115.6v10.4M50.4 115.6v10.4M51.2 115.6v10.4M51.8 115.6v10.4M52.6 115.6v10.4M53.2 115.6v10.4M54 115.6v10.4M54.6 115.6v10.4M55.3 115.6v10.4M56 115.6v10.4M56.7 115.6v10.4M57.3 115.6v10.4"/>
<path d="M58.1 115.6v10.4M58.7 115.6v10.4M59.5 115.6v10.4M60.1 115.6v10.4M60.9 115.6v10.4M61.5 115.6v10.4M62.3 115.6v10.4M62.9 115.6v10.4M43.2 126h20.2M43.2 127.4h20.2"/>
</g>
<!-- layer: Wall Standard -->
<path d="M58.6 21.1h125.4M63.4 88.1h-28.6v2.3h28.6" fill="none" stroke="#000" stroke-width=".34"/>
<!-- layer: Structural -->
<path d="M58.6 42.1h125.4" fill="none" stroke="#000" stroke-width=".72"/>
<!-- layer: Windows Doors -->
<g fill="none" stroke="#000" stroke-width=".25">
<path d="M75.9 49.6h17.5v17.5h-17.5zM77.5 51.2h14.3v14.3h-14.3zM78.3 52h12.7v12.7h-12.7zM149.3 49.6h17.5v17.5h-17.5zM150.9 51.2h14.3v14.3h-14.3zM151.7 52h12.7v12.7h-12.7zM18 89.1h23.2M18 84.4h23.2M18 101.4h62.9M141.9 130.2h16.7v11M149 131h-8.7v10.2M179.3 129.5h31.1"/>
<path d="M137.9 141.2v-12.6h22.3v12.6M139.5 141.2v-11h9.5v11M149.4 141.2v-10.2h8.3v10.2"/>
</g>
<g fill="none" stroke="#000" stroke-width=".17">
<path d="M75.9 50.9h17.5M78.7 52.4h11.9v11.9h-11.9M78.7 56.4h11.9M78.7 52.4v11.9M78.7 52.4l11.9 6-11.9 5.9M82.6 52.4v11.9M86.6 52.4v11.9M149.3 50.9h17.5M152.1 52.4v11.9M152.1 52.4h11.9v11.9h-11.9M152.1 56.4h11.9M152.1 52.4l11.9 6-11.9 5.9"/>
<path d="M156.1 52.4v11.9M160 52.4v11.9M78.7 60.4h11.9M152.1 60.4h11.9M152.5 137.1h2.5M152.5 137.1l.6 .4M153.1 136.8l-.6 .3M137.9 141.2v4.6M138.3 145.8h21.4M139.5 141.2v3.4h19.1v-3.4M140.3 141.2v2.6h8.7M149 141.2v3.4"/>
<path d="M149.4 141.2v2.6h8.3v-2.6M160.2 141.2v4.6"/>
</g>
<!-- layer: 0 -->
<g fill="none" stroke="#000" stroke-width=".17">
<path d="M222.8 19.3v123.7M188 21.1h36.6M56.9 48.9h8.3M58.6 46.9v3.7M63.4 46.9v3.7M177.5 47.9h8.4M179.3 46.9v2.7M184 46.9v2.7M8.8 74.6h27M10.6 72.8v69.4M8.8 90.4h27M8.8 128.5h31.4"/>
<path d="M139.5 130.2h19.1M8.8 140.4h14.7M181.7 141.2h42.9"/>
</g>
<!-- layer: Text Titles -->
<g fill="none" stroke="#000" stroke-width=".25">
<path d="M90.4 196.8h77"/>
<circle cx="83.2" cy="196.8" r="7.1"/>
</g>
<!-- layer: 0 -->
<g fill="#000" stroke="#000" stroke-width=".17">
<path d="M221.8 20.3l1.8 1.8 .2-.2zM222 20.1l1.8 1.8-2-1.6z"/>
<path d="M59.5 47.9l-1.7 1.9 1.8-1.7zM57.6 49.7l1.9-1.8-1.7 1.9z"/>
<path d="M64.2 47.9l-1.8 1.8 .2 .1zM64.2 47.9l.2 .2-1.8 1.7z"/>
<path d="M180.1 46.8l-1.6 2 1.8-1.8zM180.1 46.8l-1.6 2-.2-.1z"/>
<path d="M184.8 46.8l-1.7 1.9 .2 .1zM184.8 46.8l.3 .2-1.8 1.8z"/>
<path d="M216.2 43.9l1.8 1.8 .2-.2zM216.2 43.9l.2-.2 1.8 1.8z"/>
<path d="M9.6 73.8l1.8 1.7 .2-.1zM9.8 73.5l1.8 1.9-2-1.6z"/>
<path d="M9.8 89.5l-.2 .1 2 1.6zM9.6 89.6l2 1.6-.2 .2z"/>
<path d="M9.6 89.6l1.8 1.8 .2-.2zM9.8 89.5l1.8 1.7-2-1.6z"/>
<path d="M216.2 82.2l2 1.6-1.8-1.8zM216.2 82.2l2 1.6-.2 .2z"/>
<path d="M216.2 86.5l1.8 1.7 .2-.1zM216.2 86.5l.2-.2 1.8 1.8z"/>
<path d="M9.8 127.6l-.2 .1 2 1.6zM9.6 127.7l2 1.6-.2 .2z"/>
<path d="M9.8 139.5l-.2 .1 2 1.6zM9.6 139.6l2 1.6-.2 .2z"/>
<path d="M9.6 127.7l1.8 1.8 .2-.2zM9.8 127.6l1.8 1.7-2-1.6z"/>
<path d="M216.4 125.2l-.2 .2 2 1.6zM216.2 125.4l2 1.6-.2 .1z"/>
<path d="M221.8 140.4l2 1.6-1.8-1.7zM221.8 140.4l2 1.6-.2 .2z"/>
</g>
<path d="M219.1 78.2l2.2 1.5" fill="none" stroke="#000" stroke-width=".25"/>
<!-- layer: Dimensions 48 -->
<path d="M186.5 44.7h32.5M217.2 42.9v41.9M180.1 83h38.9M180.1 87.3h38.9M217.2 85.5v42.4M180.1 126.2h38.9" fill="none" stroke="#000" stroke-width=".17"/>
<path d="M213.5 61.7l2.2 1.6" fill="none" stroke="#000" stroke-width=".25"/>
<!-- layer: Tbk-text -->
<g fill="none" stroke="#000" stroke-width=".17">
<path d="M227.4 31.6h43.7v14.5h-43.7zM227.4 38.8h43.7M227.4 35.2h43.7M230.3 31.6v14.5M245 31.6v14.5M227.4 56.6h43.7v14.5h-43.7zM227.4 42.5h43.7M230.3 56.6v14.5M245 56.6v14.5M227.4 67.5h43.7M227.4 63.9h43.7M227.4 60.3h43.7"/>
<path d="M63.4 151.4h61.9v28.6h-61.9zM63.4 156.1h61.9M71.3 151.4v28.6M131.8 151.4h54.9v21.4h-54.9zM63.4 160.9h61.9M63.4 165.7h61.9M63.4 170.4h61.9M63.4 175.2h61.9"/>
</g>
<!-- layer: Miscellaneous -->
<path d="M14.8 99.8h3.2v3.2h-3.2zM14.8 87.5h3.2v3.2h-3.2zM14.8 82.8h3.2v3.2h-3.2zM50.1 132.3h3.2v3.2h-3.2zM210.4 127.9h3.2v3.1h-3.2z" fill="none" stroke="#000" stroke-width=".25"/>
<!-- layer: Text Notes 48 -->
<path d="M47.6 70.9h4.8l-4.8 2.4z" fill="none" stroke="#000" stroke-width=".25"/>
<!-- layer: Tbk-lines -->
<g fill="none" stroke="#000" stroke-width=".72">
<path d="M226.5 27.1h45.5M226.5 52.1h45.8M226.5 75.8h45.8M226.5 114.6h45.5M226.5 135.6h45.5M226.5 170.9h45.5M226.5 175.1h45.5M226.5 179.4h45.5M249.3 170.9v4.2M226.5 188h45.5M226.5 183.7h45.5M249.3 188v13.2"/>
<path d="M226.5 209.7h45.5M226.5 205.5h45.5M226.5 201.2h45.5"/>
</g>
<!-- layer: Electrical -->
<path d="M226.5 6.8h45.5v202.9h-45.5z" fill="none" stroke="#000" stroke-width=".17"/>
<text font-size="6.7" x="90.4" y="195">NORTH ELEVATION</text>
<g font-size="5.1">
<text x="252.3" y="196.5">6</text>
<text x="264.7" y="196.5">23</text>
</g>
<text font-size="3.7" x="90.4" y="201.5">SCALE: 3/16&quot;=1'-0&quot;</text>
<g font-size="3.4">
<text x="227.1" y="142.3">NORTH ELEVATION</text>
<text x="227.1" y="146.6">RIGHT SIDE</text>
</g>
<g font-size="3.3">
<text x="228.1" y="120.6">3615 4 ST SW</text>
<text x="228.2" y="126.7">4647GU; A; 7,8</text>
<text x="81.1" y="154.7">EXTERIOR MATERIALS</text>
<text x="140.7" y="156.1">SPATIAL CALCULATION</text>
</g>
<g font-size="2.5">
<text x="58.5" y="56.1">1'-0&quot;</text>
<text x="179.1" y="55">1'-0&quot;</text>
<text x="215.5" y="61.3" transform="rotate(-90 215.5 61.3)">&quot;</text>
<text x="215.5" y="67.3" transform="rotate(-90 215.5 67.3)">8'-0</text>
<text x="221.1" y="77.7" transform="rotate(-90 221.1 77.7)">&quot;</text>
<text x="9.4" y="85" transform="rotate(-90 9.4 85)">3'-4&quot;</text>
<text x="221.1" y="85.5" transform="rotate(-90 221.1 85.5)">25'-2</text>
<text x="9.4" y="111.9" transform="rotate(-90 9.4 111.9)">8'-0&quot;</text>
<text x="216" y="109.2" transform="rotate(-90 216 109.2)">8'-2&quot;</text>
<text x="8.4" y="137" transform="rotate(-90 8.4 137)">2'-6&quot;</text>
<text x="242.9" y="182.4">3/16&quot;1'-0&quot;</text>
</g>
<g font-size="2.2">
<text x="227.4" y="9.6">This drawing set is intended to act as an</text>
<text x="227.3" y="14.9">be reproduced without permission. Any</text>
<text x="227.4" y="12.2">example of drawing standards and may not</text>
<text x="227.4" y="17.5">similarities with actual buildings and or</text>
<text x="227.3" y="20.2">locations is coincidental. Refer to the</text>
<text x="227.3" y="22.9">requirements list for complete drawing</text>
<text x="227.3" y="25.5">requirements.</text>
<text x="48.8" y="70.4">12</text>
<text x="46.2" y="72.9">6</text>
<text x="15.6" y="85.1">1</text>
<text x="15.8" y="89.9">2</text>
<text x="15.8" y="102.1">3</text>
<text x="211.2" y="130.2">5</text>
<text x="51.3" y="134.6">4</text>
<text x="65.4" y="154.5">NO.</text>
<text x="67.2" y="159.3">1</text>
<text x="83.4" y="159.3">BLACK ASPHALT SHINGLES</text>
<text x="136.7" y="161.4">WALL AREA</text>
<text x="159.8" y="161.4">494.27 ft2</text>
<text x="67" y="164.1">2</text>
<text x="89.1" y="164.1">WHITE 6&quot; FASCIA</text>
<text x="136.7" y="164.1">WINDOW AREA</text>
<text x="136.7" y="166.7">TOTAL %</text>
<text x="159.8" y="164.1">27.25 ft2</text>
<text x="159.8" y="166.7">5.51%</text>
<text x="67" y="168.8">3</text>
<text x="67" y="173.6">4</text>
<text x="80.2" y="173.6">NATURAL FINISH CEDAR SHAKES</text>
<text x="87.3" y="168.8">BEIGE VINYL SIDING</text>
<text x="136.7" y="169.4">ALLOWABLE %</text>
<text x="159.8" y="169.4">23.5%</text>
<text x="67" y="178.3">5</text>
<text x="78.4" y="178.4">PRESSURE TREATED DECK LEDGER</text>
</g>
<text font-size="2.1" x="258.4" y="195.5">OF</text>
<g font-size="1.9">
<text x="214.6" y="63.4" transform="rotate(-90 214.6 63.4)">1</text>
<text x="216" y="62.3" transform="rotate(-90 216 62.3)">2</text>
<text x="220.2" y="80.1" transform="rotate(-90 220.2 80.1)">3</text>
<text x="221.5" y="78.7" transform="rotate(-90 221.5 78.7)">4</text>
</g>
<g font-size="1.7">
<text x="192.6" y="19.1">ROOF PEAK 58.60m</text>
<text x="227.1" y="30.2">Revisions:</text>
<text x="228.1" y="34.3">RIGHT SIDE</text>
<text x="191" y="47.6">SECOND FLOOR CEILING</text>
<text x="227.2" y="55.1">Issued For:</text>
<text x="15.1" y="73.9">PORCH ROOF PEAK</text>
<text x="182.3" y="74.1">SIDING C/W 4&quot; EXPOSURE</text>
<text x="182.3" y="81">TOP OF UPPER FLOOR SUBFLOOR</text>
<text x="227.1" y="79.1">Consultants/Seals:</text>
<text x="182.3" y="100.5">4&quot; BATTENS OVER AND BELOW WINDOWS</text>
<text x="182.3" y="104.5">4&quot; CASEMENT AROUND ENTRY</text>
<text x="182.3" y="110.5">WOOD STEPS AND RAILING</text>
<text x="228.3" y="117.7">MUNICIPAL ADDRESS:</text>
<text x="182.3" y="125.6">TOP OF MAIN FLOOR SUBFLOOR 51.88m</text>
<text x="228.3" y="123.6">LEGAL ADDRESS:</text>
<text x="15.2" y="127.9">TOP OF PORCH DECK</text>
<text x="122.7" y="140.7">PARGING</text>
<text x="227.1" y="138.7">Drawing Name:</text>
<text x="227.1" y="173.9">Drawn:</text>
<text x="249.9" y="173.9">Checked:</text>
<text x="227.1" y="178.2">Date:</text>
<text x="227.1" y="182.4">Drawing Scale:</text>
<text x="227.1" y="190.4">Project Number:</text>
<text x="227.1" y="186.7">Consultant Project Number:</text>
<text x="249.9" y="190.4">Sheet:</text>
<text x="227.1" y="208.5">File Number:</text>
<text x="227.1" y="204.3">Consultant File Number:</text>
</g>
</svg>
